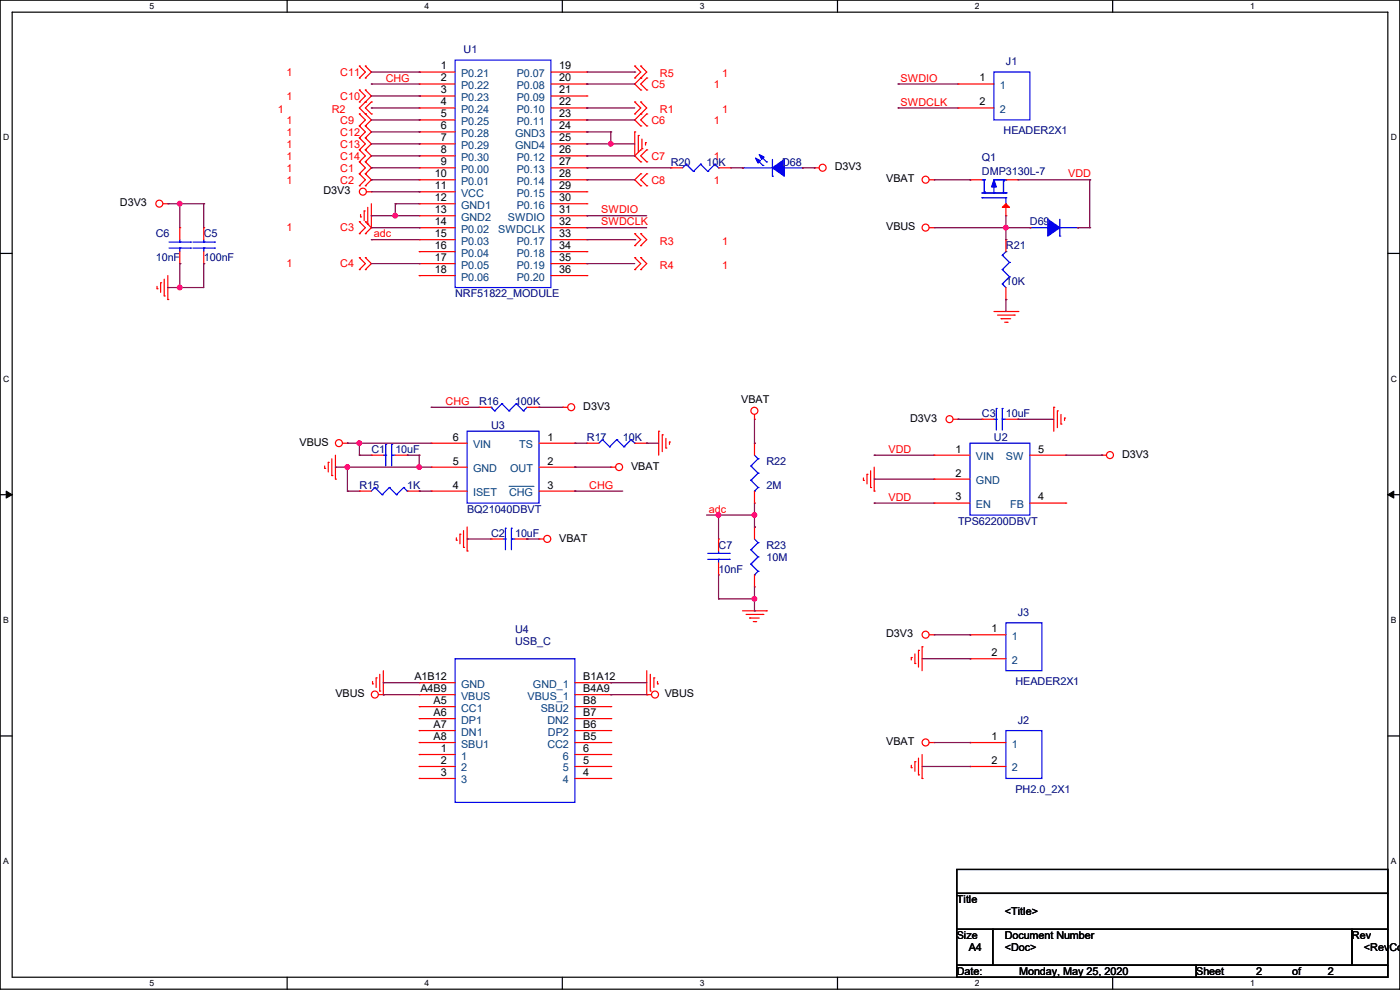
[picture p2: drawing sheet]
<svg xmlns="http://www.w3.org/2000/svg" width="297mm" height="210mm" viewBox="0 0 297 210" stroke-linecap="round" stroke-linejoin="round" font-family="sans-serif">
<path d="M0 0h297v209.8h-297zM2.6 2.6h291.8v204.7h-291.8z" fill="none" stroke="#000" stroke-width=".25"/>
<g fill="#fff">
<path d="M31.7 .3h1v2h-1z"/>
<path d="M31.7 207.6h1v1.9h-1z"/>
</g>
<path d="M60.9 0v2.6M60.9 207.3v2.5" fill="none" stroke="#000" stroke-width=".25"/>
<g fill="#fff">
<path d="M90.1 .3h1v2h-1z"/>
<path d="M90.1 207.6h1v1.9h-1z"/>
</g>
<path d="M119.3 0v2.6M119.3 207.3v2.5" fill="none" stroke="#000" stroke-width=".25"/>
<g fill="#fff">
<path d="M148.5 .3h.9v2h-.9z"/>
<path d="M148.5 207.6h.9v1.9h-.9z"/>
</g>
<path d="M177.7 0v2.6M177.7 207.3v2.5" fill="none" stroke="#000" stroke-width=".25"/>
<g fill="#fff">
<path d="M206.8 .3h1v2h-1z"/>
<path d="M206.8 207.6h1v1.9h-1z"/>
</g>
<path d="M236.1 0v2.6M236.1 207.3v2.5" fill="none" stroke="#000" stroke-width=".25"/>
<g fill="#fff">
<path d="M265.2 .3h1v2h-1z"/>
<path d="M265.2 207.6h1v1.9h-1z"/>
<path d="M.7 28.2h1.2v1.9h-1.2z"/>
<path d="M295.1 28.2h1.2v1.9h-1.2z"/>
<path d="M.7 79.3h1.2v2h-1.2z"/>
<path d="M295.1 79.3h1.2v2h-1.2z"/>
</g>
<path d="M0 53.8h2.6M294.4 53.8h2.6" fill="none" stroke="#000" stroke-width=".25"/>
<g fill="#fff">
<path d="M.7 130.5h1.2v2h-1.2z"/>
<path d="M295.1 130.5h1.1v2h-1.1z"/>
</g>
<path d="M0 104.9h2.6M294.4 104.9h2.6" fill="none" stroke="#000" stroke-width=".25"/>
<path d="M1.3 104.2l1.3 .7-1.3 .8zM294.4 104.9l1.3-.7v1.5z" fill="#000" stroke="#000" stroke-width=".21"/>
<g fill="#fff">
<path d="M.7 181.7h1.2v2h-1.2z"/>
<path d="M295.1 181.7h1.1v2h-1.1z"/>
</g>
<path d="M0 156.1h2.6M294.4 156.1h2.6M203 184.4h91.4v5.1h-91.4zM203 189.5h91.4v7.6h-91.4zM203 197.1h7.6v7.7h-7.6zM210.6 197.1h76.2v7.7h-76.2zM286.8 197.1h7.6v7.7h-7.6zM203 204.8h50.8v2.5h-50.8zM253.8 204.8h40.6v2.5h-40.6z" fill="none" stroke="#000" stroke-width=".25"/>
<g fill="none" stroke="#f00" stroke-width=".25">
<path d="M76.2 19.1h.1M76.2 16.6h.1M76.2 14h.1M76.2 19.1l1.3 1.3-1.3 1.2M76.2 14l1.3 1.3-1.3 1.3M77.5 19.1h.1M77.5 14h.1M77.5 16.6h.1M77.5 19.1l1.3 1.3-2.6 2.5 2.6 2.5-1.3 1.3M77.5 14l1.3 1.3-1.3 1.3M88.9 15.3h.1M88.9 17.8h.1"/>
<path d="M88.9 17.8h7.7M88.9 15.3h7.7M116.9 17.8h7.6M116.9 15.3h7.6M124.5 15.3h.1M124.5 17.8h.1M134.7 14h.1M134.7 16.6h.1M134.7 14l1.2 1.3-1.2 1.3M135.9 14h.1M135.9 16.6h.1M135.9 19.1h.1"/>
<path d="M135.9 14l1.3 1.3-2.5 2.5 1.2 1.3M137.2 19.1h.1M137.2 16.6h.1M137.2 16.6l-1.3 1.2 1.3 1.3M203.2 17.8h.1M203.2 17.8h7.7M76.2 36.9h.1M76.2 34.3h.1M76.2 39.4h.1M76.2 31.8h.1M76.2 29.3h.1M76.2 26.7h.1"/>
<path d="M76.2 24.2h.1M76.2 21.6h.1M76.2 34.3l1.3 1.3-1.3 1.3M76.2 36.9l1.3 1.2-1.3 1.3M76.2 31.8l1.3 1.3-1.3 1.2M76.2 26.7l1.3 1.3-1.3 1.3M76.2 29.3l1.3 1.2-1.3 1.3M76.2 24.2l1.3 1.2-1.3 1.3M77.5 34.3h.1M77.5 36.9h.1M77.5 39.4h.1M77.5 31.8h.1"/>
<path d="M77.5 26.7h.1M77.5 29.3h.1M77.5 24.2h.1M77.5 21.6h.1M77.5 34.3l1.3 1.3-1.3 1.3M77.5 36.9l1.3 1.2-1.3 1.3M77.5 31.8l1.3 1.3-1.3 1.2M77.5 26.7l1.3 1.3-1.3 1.3M77.5 29.3l1.3 1.2-1.3 1.3M78.8 21.6h.1M78.8 24.2h.1M78.8 21.6l-1.3 1.3 1.3 1.3"/>
<path d="M88.9 20.4h.1M88.9 22.9h.1M88.9 25.4h.1M88.9 28h.1M88.9 30.5h.1M88.9 33.1h.1M88.9 35.6h.1M88.9 38.1h.1M88.9 38.1h7.7M88.9 35.6h7.7M88.9 22.9h7.7M88.9 20.4h7.7"/>
<path d="M88.9 25.4h7.7M88.9 28h7.7M88.9 30.5h7.7M88.9 33.1h7.7M116.9 38.1h7.6M116.9 35.6h7.6M116.9 22.9h7.6M116.9 20.4h7.6M116.9 25.4h7.6M116.9 28h7.6M116.9 30.5h7.6M116.9 33.1h7.6"/>
<path d="M124.5 20.4h.1M124.5 22.9h.1M124.5 25.4h.1M124.5 28h.1M124.5 30.5h.1M124.5 33.1h.1M124.5 35.6h.1M124.5 38.1h.1M134.7 28h.1M134.7 21.6h.1M134.7 24.2h.1M134.7 28v5.1"/>
<path d="M134.7 21.6l1.2 1.3-1.2 1.3M134.7 33.1l1.2 1.2M135.4 28.7h.1M135.4 28.7v3.6M135.9 21.6h.1M135.9 24.2h.1M135.9 26.7h.1M135.9 31.8h.1M135.9 34.3h.1M135.9 36.9h.1M135.9 39.4h.1M135.9 21.6l1.3 1.3-2.5 2.5 1.2 1.3"/>
<path d="M135.9 31.8l-1.2 1.3M135.9 36.9l-1.2 1.2 1.2 1.3M136.2 31.5h.1M136.2 29.5v2M136.9 30.3h.1M136.9 30.3v.5M137.2 26.7h.1M137.2 24.2h.1M137.2 34.3h.1M137.2 31.8h.1M137.2 39.4h.1M137.2 36.9h.1"/>
<path d="M137.2 24.2l-1.3 1.2 1.3 1.3M137.2 31.8l-1.3 1.3 1.3 1.2M137.2 36.9l-1.3 1.2 1.3 1.3M142.3 35.6h.1M142.3 35.6h2.5M152.4 35.6h2.6M155 35.6h.1M157.5 35.6h.1M170.2 35.6h.1M172.8 35.6h.1M172.8 35.6h1M197.1 38.1h1.1"/>
<path d="M198.2 38.1h.1M203.2 22.9h.1M203.2 22.9h7.7M205.8 38.1h.1M205.8 38.1h2.5M213.4 38.1h2.5M215.9 38.1h.1M34.1 60h.1M34.1 60v2M34.6 43.2h1M34.8 59.2v3.6M35.6 43.2h.1"/>
<path d="M35.6 58.5v5M38.1 48.3h.1M38.1 55.9h.1M38.1 48.3v2.5M38.1 53.4v2.5M43.2 48.3h.1M43.2 55.9h.1M43.2 48.3v2.5M43.2 53.4v2.5M76.2 49.6h.1M76.2 47h.1M76.2 57.2h.1"/>
<path d="M76.2 54.7h.1M76.2 47l1.3 1.3-1.3 1.3M76.2 54.7l1.3 1.2-1.3 1.3M76.5 46h.1M76.5 45.5v.5M77.3 44.7h.1M77.3 44.7v2.1M77.5 47h.1M77.5 49.6h.1M77.5 54.7h.1M77.5 57.2h.1M77.5 47l1.3 1.3"/>
<path d="M77.5 54.7l1.3 1.2-1.3 1.3M77.8 40.7h1M78 47.5h.1M78 44v3.5M78.8 40.7h.1M78.8 48.3h.1M78.8 43.2v5.1M78.8 48.3l-1.3 1.3M88.9 40.7h.1M88.9 43.2h.1M88.9 45.8h.1M88.9 48.3h.1"/>
<path d="M88.9 50.8h.1M88.9 53.4h.1M88.9 55.9h.1M88.9 58.5h.1M88.9 40.7h7.7M88.9 48.3h7.7M88.9 43.2h7.7M88.9 45.8h7.7M88.9 50.8h7.7M88.9 53.4h7.7M88.9 55.9h7.7M88.9 58.5h7.7"/>
<path d="M116.9 40.7h7.6M116.9 48.3h7.6M116.9 43.2h7.6M116.9 45.8h7.6M116.9 50.8h7.6M116.9 53.4h7.6M116.9 55.9h7.6M116.9 58.5h7.6M124.5 40.7h.1M124.5 43.2h.1M124.5 45.8h.1M124.5 48.3h.1"/>
<path d="M124.5 50.8h.1M124.5 53.4h.1M124.5 55.9h.1M124.5 58.5h.1M134.7 54.7h.1M134.7 57.2h.1M134.7 49.6h.1M134.7 52.1h.1M134.7 54.7l1.2 1.2-1.2 1.3M134.7 49.6l1.2 1.2-1.2 1.3M135.9 54.7h.1M135.9 57.2h.1"/>
<path d="M135.9 49.6h.1M135.9 52.1h.1M135.9 54.7l1.3 1.2-1.3 1.3M135.9 49.6l1.3 1.2-1.3 1.3M197.1 48.3h1.1M198.2 48.3h.1M213.4 45.8h.1M213.4 50.8h.1M213.4 43.2v2.6M213.4 50.8v2.6M218.5 48.3h.1M228.6 48.3h.1"/>
<path d="M33.3 61.3h.1M33.3 60.7v.6M34.8 62.8h.1M35.6 63.5h.1M210.9 66.1h5M211.6 66.8h3.6M212.4 67.6h.1M212.4 67.6h2M213.1 68.4h.6M213.4 63.5h.1M213.4 61v2.5M213.7 68.4h.1"/>
<path d="M215.2 66.8h.1M215.9 66.1h.1M68.9 99.4h.1M68.9 98.8v.6M69.6 98.1h.1M69.6 98.1v2M70.4 97.3v3.6M71.2 96.6v5M72.7 94h1M73.7 94h.1M78.8 96.6h.1M78.8 96.6h2.5"/>
<path d="M83.9 96.6h2.5M86.4 96.6h.1M91.5 94h.1M91.5 99.1h.1M91.5 94h7.6M91.5 99.1h7.6M101.6 86.4h.1M101.6 86.4h2.6M111.8 86.4h2.5M114.3 86.4h.1M114.3 94h7.7M114.3 99.1h7.7"/>
<path d="M119.4 86.4h.1M119.4 86.4h1M122 94h.1M122 99.1h.1M124.5 94h.1M124.5 94h2.5M129.6 99.1h.1M129.6 99.1h1M134.7 94h2.5M137.2 94h.1M139.7 91.5h.1M139.7 91.5v5.1"/>
<path d="M140.5 92.2h.1M140.5 92.2v3.6M141.3 95h.1M141.3 93v2M142 93.8h.1M142 93.8v.5M160.1 88.9h.1M160.1 94h.1M160.1 87.9v1M160.1 94v2.6M184.7 99.9v3.5M185.5 99.1v5.1"/>
<path d="M198.2 96.6h.1M198.2 96.6h7.6M202.2 88.9h1M203.2 88.9h.1M208.3 88.9h.1M208.3 88.9h2.6M213.4 88.9h2.5M215.9 88.9h.1M218.5 96.6h7.6M223.6 86.4h.1M223.6 86.4v5.1M224.3 87.2h.1"/>
<path d="M224.3 87.2v3.5M225.1 90h.1M225.1 87.9v2.1M225.8 88.7h.1M225.8 88.7v.5M226.1 96.6h.1M233.7 96.6h.1M233.7 96.6h1M70.4 100.9h.1M71.2 101.6h.1M76.2 104.2h.1M76.2 104.2h2.6"/>
<path d="M86.4 104.2h2.5M88.9 104.2h.1M91.5 104.2h.1M91.5 104.2h7.6M96.8 114.6h.1M96.8 114.1v.5M97.6 113.3h.1M97.6 113.3v2.1M98.3 116.1h.1M98.3 112.6v3.5M99.1 116.9h.1M99.1 111.8v5.1"/>
<path d="M104.2 114.3h.1M104.2 114.3h2.5M109.3 114.3h2.5M111.8 114.3h.1M114.3 114.3h.1M114.3 114.3h1.1M114.3 104.2h7.7M122 104.2h.1M152.4 114.3h.1M152.4 114.3v2.6M152.4 119.4v2.6M160.1 111.8h.1"/>
<path d="M160.1 106.7h.1M160.1 104.2v2.5M160.1 111.8v2.5M183.2 101.9h.1M183.2 101.4v.5M183.9 100.6h.1M183.9 100.6v2.1M184.7 103.4h.1M185.5 104.2h.1M198.2 101.6h.1M198.2 106.7h.1M198.2 101.6h7.6"/>
<path d="M198.2 106.7h7.6M218.5 106.7h7.6M226.1 106.7h.1M152.4 122h.1M157.5 129.6h5.1M158.3 130.3h3.5M159 131.1h.1M159 131.1h2.1M159.8 131.9h.5M160.1 124.5h.1M160.1 122v2.5M160.3 131.9h.1"/>
<path d="M161.8 130.3h.1M162.6 129.6h.1M193.3 139.5h.1M193.3 139.5v.5M194.1 138.7v2.1M194.9 138h.1M194.9 138v3.5M195.6 137.2h.1M195.6 137.2v5.1M197.1 134.7h1.1M198.2 134.7h.1M205.8 134.7h.1"/>
<path d="M205.8 139.7h.1M205.8 134.7h7.6M205.8 139.7h7.6M79 145.1h.1M79 144.6v.5M79.8 143.8h.1M79.8 143.8v2M80.3 147.4h1M80.6 146.6h.1M80.6 143v3.6M81.3 147.4h.1M81.3 142.3v5.1"/>
<path d="M88.9 144.8h.1M88.9 147.4h.1M88.9 149.9h.1M88.9 152.4h.1M88.9 155h.1M88.9 157.5h.1M88.9 147.4h7.7M88.9 157.5h7.7M88.9 144.8h7.7M88.9 149.9h7.7M88.9 152.4h7.7M88.9 155h7.7"/>
<path d="M122 147.4h7.6M122 157.5h7.6M122 144.8h7.6M122 149.9h7.6M122 152.4h7.6M122 155h7.6M129.6 157.5h.1M129.6 155h.1M129.6 152.4h.1M129.6 149.9h.1M129.6 147.4h.1M129.6 144.8h.1"/>
<path d="M137.2 147.4h.1M137.2 142.3v5.1M137.2 147.4h1M138 146.6h.1M138 143v3.6M138.7 143.8h.1M138.7 143.8v2M139.5 145.1h.1M139.5 144.6v.5M194.1 140.8h.1M197.1 157.5h1.1M198.2 157.5h.1"/>
<path d="M205.8 157.5h.1M205.8 157.5h7.6M88.9 160.1h.1M88.9 162.6h.1M88.9 165.1h.1M88.9 162.6h7.7M88.9 160.1h7.7M88.9 165.1h7.7M122 162.6h7.6M122 160.1h7.6M122 165.1h7.6M129.6 160.1h.1"/>
<path d="M129.6 162.6h.1M129.6 165.1h.1M193.3 162.9h.1M193.3 162.3v.6M194.1 161.6h.1M194.1 161.6v2M194.9 164.4h.1M194.9 160.8v3.6M195.6 165.1h.1M195.6 160.1v5M205.8 162.6h.1M205.8 162.6h7.6"/>
<circle cx="174.5" cy="35.6" r=".74"/>
<circle cx="196.4" cy="38.1" r=".74"/>
<circle cx="33.8" cy="43.2" r=".74"/>
<circle cx="77" cy="40.7" r=".74"/>
<circle cx="196.4" cy="48.3" r=".74"/>
<circle cx="71.9" cy="94" r=".74"/>
<circle cx="121.2" cy="86.4" r=".74"/>
<circle cx="131.3" cy="99.1" r=".74"/>
<circle cx="160" cy="87.1" r=".74"/>
<circle cx="201.4" cy="88.9" r=".74"/>
<circle cx="235.5" cy="96.5" r=".74"/>
<circle cx="116.1" cy="114.3" r=".74"/>
<circle cx="196.4" cy="134.6" r=".74"/>
<circle cx="79.5" cy="147.3" r=".74"/>
<circle cx="139" cy="147.3" r=".74"/>
<circle cx="196.4" cy="157.5" r=".74"/>
</g>
<g fill="none" stroke="#00f" stroke-width=".25">
<path d="M96.6 12.7h20.3v48.3h-20.3zM210.9 15.3h7.6v10.1h-7.6zM145.6 34.8h.1M145.6 34.8l-.8 .8M145.6 34.8l1.5 1.6M147.1 36.4h.1M148.6 34.8h.1M148.6 34.8l-1.5 1.6M148.6 34.8l1.6 1.6M150.2 36.4h.1M151.7 34.8h.1M151.7 34.8l-1.5 1.6"/>
<path d="M151.7 34.8l.7 .8M152.4 35.6h.1M157.5 35.6h.1M157.5 35.6h12.7M160.3 33.6l1.5 1.5M161.1 32.8l1.5 1.5M161.8 35.1h.1M162.6 34.3h.1M163.9 35.6h.1M163.9 37.4h.1M163.9 33.8v3.6M208.3 38.1h.5"/>
<path d="M208.8 38.1h.1M208.8 38.1v2.8M210.9 38.1h2.5M210.9 39.4v1.5M212.9 38.4h.1M212.9 38.1h.1M212.9 38.1v2.8M213.4 38.1h.1M35.9 52.6h4.5M35.9 51.4h4.5M38.1 51.4h.1M38.1 52.6h.1"/>
<path d="M38.1 50.8v.6M38.1 52.6v.8M40.4 52.6h.1M40.4 51.4h.1M40.9 52.6h4.6M40.9 51.4h4.6M43.2 51.4h.1M43.2 52.6h.1M43.2 50.8v.6M43.2 52.6v.8M45.5 52.6h.1M45.5 51.4h.1"/>
<path d="M208.3 42h.1M208.3 40.9h5.1M208.3 42h5.1M208.8 40.7h.1M208.8 40.9h.1M210.9 40.9h.1M212.6 57.2h.1M212.6 54.1h.1M212.6 57.2l1.6 1.5M212.6 54.1l1.6 1.6M213.4 40.9h.1M213.4 42h.1"/>
<path d="M213.4 53.4h.1M213.4 42v1.2M213.4 53.4l-.8 .7M214.2 58.7h.1M214.2 55.7h.1M214.2 58.7l-1.6 1.5M214.2 55.7l-1.6 1.5M218.5 48.3h10.1M224.8 48.3h.1M224.8 50.1h.1M224.8 46.5v3.6M228.6 48.3h.1"/>
<path d="M212.6 60.2h.1M212.6 60.2l.8 .8M81.3 96.6h.5M81.8 96.6h.1M81.8 94.3h.1M81.8 94.3v4.5M83.1 94.3h.1M83.1 96.6h.1M83.1 96.6h.8M83.1 94.3v4.5M99.1 91.5h15.2v15.2h-15.2zM104.2 86.4h.1"/>
<path d="M104.2 86.4l.7 .8M104.9 87.2h.1M106.5 85.6h.1M106.5 85.6l1.5 1.6M106.5 85.6l-1.6 1.6M108 87.2h.1M109.5 85.6h.1M109.5 85.6l1.5 1.6M109.5 85.6l-1.5 1.6M111 87.2h.1M111.8 86.4l-.8 .8M127.8 93.3h.1"/>
<path d="M127.8 93.3l-.8 .7M127.8 93.3l1.5 1.5M129.3 94.8h.1M130.9 93.3h.1M130.9 93.3l-1.6 1.5M130.9 93.3l1.5 1.5M132.4 94.8h.1M133.9 93.3h.1M133.9 93.3l-1.5 1.5M133.9 93.3l.8 .7M134.7 94h.1M159.3 98.8h.1"/>
<path d="M159.3 98.8l1.5 1.6M160.1 96.6l.7 .7M160.8 97.3h.1M160.8 97.3l-1.5 1.5M205.8 94h12.7v15.3h-12.7zM210.9 88.9h.5M211.4 88.9h.1M211.4 86.7h.1M211.4 86.7v4.5M212.6 86.7h.1M212.6 88.9h.1M212.6 88.9h.8"/>
<path d="M212.6 86.7v4.5M79.5 103.4h.1M79.5 103.4l-.7 .8M79.5 103.4l1.6 1.5M81.1 104.9h.1M82.6 103.4h.1M82.6 103.4l-1.5 1.5M82.6 103.4l1.5 1.5M84.1 104.9h.1M85.6 103.4h.1M85.6 103.4l-1.5 1.5M85.6 103.4l.8 .8"/>
<path d="M86.4 104.2h.1M106.7 114.3h.5M107.2 114.3h.1M107.2 112.1h.1M107.2 112.1v4.5M108.5 112.1h.1M108.5 114.3h.1M108.5 114.3h.8M108.5 112.1v4.5M150.2 118.7h4.5M150.2 117.4h4.5M152.4 117.4h.1"/>
<path d="M152.4 118.7h.1M152.4 116.9v.5M152.4 118.7v.7M154.7 118.7h.1M154.7 117.4h.1M159.3 116.6h.1M159.3 119.7h.1M159.3 101.9h.1M159.3 116.6l1.5 1.6M159.3 119.7l1.5 1.5M159.3 101.9l1.5 1.5M160.1 104.2h.1"/>
<path d="M160.1 114.3l.7 .8M160.8 115.1h.1M160.8 118.2h.1M160.8 100.4h.1M160.8 103.4h.1M160.8 115.1l-1.5 1.5M160.8 118.2l-1.5 1.5M160.8 100.4l-1.5 1.5M160.8 103.4l-.7 .8M96.6 139.7h25.4v30.5h-25.4zM160.1 122h.1M160.8 121.2h.1"/>
<path d="M160.8 121.2l-.7 .8M213.4 132.1h7.6v10.2h-7.6zM213.4 155h7.6v10.1h-7.6z"/>
</g>
<path d="M108 103.2h5.1M113.1 103.2h.1" fill="none" stroke="#004080" stroke-width=".21"/>
<g fill="#00f" stroke="#00f" stroke-width=".25">
<path d="M210.9 38.1l.5 1.6h-1z"/>
<path d="M160.3 33.6l1 .5-.5 .5z" fill-rule="evenodd"/>
<path d="M161.1 32.8l1 .5-.5 .5z" fill-rule="evenodd"/>
<path d="M163.9 35.6l2.5-1.8v3.6z" fill-rule="evenodd"/>
<path d="M222.3 46.5l2.5 1.8-2.5 1.8z" fill-rule="evenodd"/>
</g>
<path d="M213.4 43.2l.8 .8h-1.6z" fill="#f00" stroke="#f00" stroke-width=".25"/>
<g fill="none" stroke="#800040" stroke-width=".25">
<path d="M78.8 17.8h.1M78.8 17.8h10.1M78.8 15.3h10.1M88.9 15.3h.1M124.5 17.8h.1M124.5 17.8h10.2M124.5 15.3h10.2M134.7 15.3h.1M190.5 17.8h.1M190.5 17.8h12.7M78.8 35.6h.1M78.8 38.1h.1"/>
<path d="M78.8 22.9h.1M78.8 30.5h10.1M78.8 28h10.1M78.8 38.1h10.1M78.8 22.9h10.1M78.8 35.6h10.1M78.8 33.1h10.1M78.8 25.4h10.1M78.8 20.4h10.1M88.9 33.1h.1M88.9 28h.1M88.9 30.5h.1"/>
<path d="M88.9 25.4h.1M88.9 20.4h.1M124.5 30.5h.1M124.5 28h.1M124.5 22.9h.1M124.5 25.4h.1M124.5 33.1h.1M124.5 38.1h.1M124.5 35.6h.1M124.5 30.5h10.2M124.5 28h5.1M124.5 38.1h10.2"/>
<path d="M124.5 22.9h10.2M124.5 35.6h17.8M124.5 33.1h10.2M124.5 25.4h10.2M129.6 28h.1M129.6 30.5h.1M129.6 28v2.5M155 35.6h2.5M157.5 35.6h.1M170.2 35.6h2.6M172.8 35.6h.1M190.5 22.9h.1"/>
<path d="M190.5 22.9h12.7M198.2 38.1h7.6M205.8 38.1h.1M215.9 38.1h15.3M231.2 38.1h.1M231.2 38.1v10.2M35.6 43.2h7.6M38.1 43.2h.1M38.1 55.9h.1M38.1 43.2v5.1M38.1 55.9v5.1M43.2 43.2h.1"/>
<path d="M43.2 55.9h.1M43.2 55.9v5.1h-7.6M43.2 43.2v5.1M78.8 45.8h.1M78.8 50.8h.1M78.8 40.7h10.1M78.8 45.8h10.1M78.8 48.3h10.1M78.8 50.8h10.1M78.8 55.9h10.1M83.9 43.2h.1M83.9 45.8h.1"/>
<path d="M83.9 43.2h5M83.9 43.2v2.6M88.9 40.7h.1M88.9 48.3h.1M88.9 55.9h.1M124.5 45.8h.1M124.5 48.3h.1M124.5 55.9h.1M124.5 45.8h12.7M124.5 48.3h12.7M124.5 50.8h10.2M124.5 55.9h10.2"/>
<path d="M134.7 50.8h.1M198.2 48.3h20.3M213.4 48.3h.1M213.4 50.8h.1M213.4 45.8v5M228.6 48.3h2.6M231.2 48.3h.1M35.6 61h.1M38.1 61h.1M213.4 63.5h.1M213.4 63.5v2.6M71.2 99.1h.1"/>
<path d="M71.2 99.1h20.3M73.7 94h.1M73.7 99.1h.1M73.7 94h17.8M73.7 99.1v5.1M76.2 96.6h.1M76.2 94h.1M76.2 96.6h2.6M76.2 94v2.6M86.4 96.6h.1M86.4 96.6h2.5M88.9 96.6h.1"/>
<path d="M88.9 99.1h.1M88.9 96.6v2.5M91.5 86.4h.1M91.5 86.4h10.1M114.3 86.4h.1M114.3 86.4h5.1M122 99.1h.1M122 94h.1M122 94h2.5M122 99.1h7.6M137.2 94h.1M137.2 94h2.5"/>
<path d="M160.1 94h.1M160.1 88.9v5.1M185.5 96.6h.1M185.5 96.6h12.7M203.2 88.9h.1M203.2 88.9h5.1M215.9 88.9h.1M215.9 88.9h7.7M226.1 96.6h7.6M233.7 96.6h.1M73.7 104.2h.1M73.7 104.2h2.5"/>
<path d="M88.9 104.2h.1M88.9 104.2h2.6M99.1 114.3h.1M99.1 114.3h5.1M111.8 114.3h.1M111.8 114.3h2.5M122 104.2h.1M122 104.2h10.1M149.9 109.3h10.2M152.4 109.3h.1M152.4 109.3v5M160.1 109.3h.1"/>
<path d="M160.1 111.8h.1M160.1 106.7v5.1M185.5 101.6h.1M185.5 106.7h.1M185.5 101.6h12.7M185.5 106.7h12.7M152.4 127h.1M152.4 122v5M152.4 127h7.7M160.1 127h.1M160.1 129.6h.1M160.1 124.5v5.1"/>
<path d="M195.6 139.7h10.2M198.2 134.7h7.6M205.8 134.7h.1M205.8 139.7h.1M81.3 144.8h.1M81.3 147.4h.1M81.3 144.8h7.6M81.3 147.4h7.6M129.6 144.8h.1M129.6 147.4h.1M129.6 144.8h7.6M129.6 147.4h7.6"/>
<path d="M198.2 157.5h7.6M205.8 157.5h.1M195.6 162.6h10.2M205.8 162.6h.1"/>
</g>
<g fill="#f0f" stroke="#f0f" stroke-width=".25">
<circle cx="129.6" cy="30.5" r=".49"/>
<circle cx="88.9" cy="99.1" r=".49"/>
<circle cx="73.7" cy="99.1" r=".49"/>
<circle cx="76.2" cy="94" r=".49"/>
<circle cx="213.4" cy="48.3" r=".49"/>
<circle cx="38.1" cy="43.2" r=".49"/>
<circle cx="38.1" cy="61" r=".49"/>
<circle cx="160" cy="109.2" r=".49"/>
<circle cx="160" cy="127" r=".49"/>
<circle cx="152.4" cy="109.2" r=".49"/>
<circle cx="83.8" cy="45.7" r=".49"/>
</g>
<g font-size="2.3" fill="#000080">
<text x="98.3" y="11.3">U1</text>
<text x="213.4" y="13.8">J1</text>
<text x="212.9" y="28.5">HEADER2X1</text>
<text x="142.3" y="35.1">R20</text>
<text x="149.9" y="35.1">10K</text>
<text x="165.9" y="35.1">D68</text>
<text x="208.3" y="34.1">Q1</text>
<text x="208.3" y="37.2">DMP3130L-7</text>
<text x="218.5" y="47.8">D69</text>
<text x="33.1" y="50.4">C6</text>
<text x="43.2" y="50.4">C5</text>
<text x="213.4" y="52.9">R21</text>
<text x="33.1" y="55.5">10nF</text>
<text x="43.2" y="55.5">100nF</text>
<text x="96.6" y="63.1">NRF51822_MODULE</text>
<text x="213.4" y="60.5">10K</text>
<text x="101.6" y="85.9">R16</text>
<text x="109.3" y="85.9">100K</text>
<text x="208.3" y="88.5">C3</text>
<text x="213.4" y="88.5">10uF</text>
<text x="104.2" y="91">U3</text>
<text x="124.5" y="93.6">R17</text>
<text x="132.1" y="93.6">10K</text>
<text x="210.9" y="93.6">U2</text>
<text x="78.8" y="96.1">C1</text>
<text x="83.9" y="96.1">10uF</text>
<text x="162.6" y="98.6">R22</text>
<text x="76.2" y="103.7">R15</text>
<text x="86.4" y="103.7">1K</text>
<text x="162.6" y="103.7">2M</text>
<text x="99.1" y="108.8">BQ21040DBVT</text>
<text x="104.2" y="113.9">C2</text>
<text x="109.3" y="113.9">10uF</text>
<text x="203.2" y="111.3">TPS62200DBVT</text>
<text x="152.4" y="116.4">C7</text>
<text x="162.6" y="116.4">R23</text>
<text x="162.6" y="119">10M</text>
<text x="152.4" y="121.5">10nF</text>
<text x="215.9" y="130.6">J3</text>
<text x="109.3" y="134.2">U4</text>
<text x="109.3" y="136.7">USB_C</text>
<text x="215.4" y="145.4">HEADER2X1</text>
<text x="215.9" y="153.5">J2</text>
<text x="215.4" y="168.2">PH2.0_2X1</text>
</g>
<g font-size="2.3" fill="#f00">
<text x="60.7" y="16.1">1</text>
<text x="72.2" y="16.1">C11</text>
<text x="81.8" y="17.3">CHG</text>
<text x="140" y="16.3">R5</text>
<text x="153.2" y="16.3">1</text>
<text x="191.1" y="17.3">SWDIO</text>
<text x="59" y="24">1</text>
<text x="60.7" y="21.2">1</text>
<text x="70.4" y="24">R2</text>
<text x="72.2" y="21.2">C10</text>
<text x="138.2" y="18.6">C5</text>
<text x="140" y="24">R1</text>
<text x="151.4" y="18.6">1</text>
<text x="153.2" y="24">1</text>
<text x="191.1" y="22.4">SWDCLK</text>
<text x="60.7" y="28.8">1</text>
<text x="60.7" y="26.2">1</text>
<text x="72.2" y="28.8">C12</text>
<text x="72.2" y="26.2">C9</text>
<text x="138.2" y="26.2">C6</text>
<text x="151.4" y="26.2">1</text>
<text x="60.7" y="33.9">1</text>
<text x="60.7" y="31.3">1</text>
<text x="72.2" y="33.9">C14</text>
<text x="72.2" y="31.3">C13</text>
<text x="138.2" y="33.9">C7</text>
<text x="151.4" y="33.9">1</text>
<text x="60.7" y="36.4">1</text>
<text x="60.7" y="38.9">1</text>
<text x="72.2" y="36.4">C1</text>
<text x="72.2" y="38.9">C2</text>
<text x="138.2" y="38.9">C8</text>
<text x="151.4" y="38.9">1</text>
<text x="226.6" y="37.6">VDD</text>
<text x="127.6" y="45.3">SWDIO</text>
<text x="127.6" y="47.8">SWDCLK</text>
<text x="60.7" y="49.1">1</text>
<text x="72.2" y="49.1">C3</text>
<text x="79.3" y="50.3">adc</text>
<text x="140" y="51.9">R3</text>
<text x="153.2" y="51.9">1</text>
<text x="60.7" y="56.7">1</text>
<text x="72.2" y="56.7">C4</text>
<text x="140" y="57">R4</text>
<text x="153.2" y="57">1</text>
<text x="94.5" y="85.9">CHG</text>
<text x="188.5" y="96.1">VDD</text>
<text x="125" y="103.7">CHG</text>
<text x="188.5" y="106.2">VDD</text>
<text x="150.4" y="108.8">adc</text>
</g>
<g font-size="2.3">
<text x="93.5" y="14.7">1</text>
<text x="93.5" y="17.3">2</text>
<text x="118.7" y="14.7">19</text>
<text x="118.7" y="17.3">20</text>
<text x="207.8" y="17.3">1</text>
<text x="93.5" y="19.8">3</text>
<text x="93.5" y="22.4">4</text>
<text x="118.7" y="19.8">21</text>
<text x="118.7" y="22.4">22</text>
<text x="207.8" y="22.4">2</text>
<text x="93.5" y="24.9">5</text>
<text x="93.5" y="27.4">6</text>
<text x="93.5" y="30">7</text>
<text x="118.7" y="24.9">23</text>
<text x="118.7" y="27.4">24</text>
<text x="118.7" y="30">25</text>
<text x="93.5" y="32.5">8</text>
<text x="93.5" y="35.1">9</text>
<text x="118.7" y="32.5">26</text>
<text x="118.7" y="35.1">27</text>
<text x="68.6" y="41.2">D3V3</text>
<text x="92.2" y="37.6">10</text>
<text x="92.2" y="40.1">11</text>
<text x="118.7" y="37.6">28</text>
<text x="118.7" y="40.1">29</text>
<text x="177.1" y="36.2">D3V3</text>
<text x="188" y="38.7">VBAT</text>
<text x="25.4" y="43.8">D3V3</text>
<text x="92.2" y="42.7">12</text>
<text x="92.2" y="45.2">13</text>
<text x="92.2" y="47.8">14</text>
<text x="118.7" y="42.7">30</text>
<text x="118.7" y="45.2">31</text>
<text x="118.7" y="47.8">32</text>
<text x="92.2" y="50.3">15</text>
<text x="92.2" y="52.8">16</text>
<text x="118.7" y="50.3">33</text>
<text x="118.7" y="52.8">34</text>
<text x="188" y="48.9">VBUS</text>
<text x="92.2" y="55.4">17</text>
<text x="92.2" y="57.9">18</text>
<text x="118.7" y="55.4">35</text>
<text x="118.7" y="57.9">36</text>
<text x="123.7" y="87">D3V3</text>
<text x="157.3" y="85.4">VBAT</text>
<text x="193.1" y="89.5">D3V3</text>
<text x="63.5" y="94.6">VBUS</text>
<text x="96.1" y="93.5">6</text>
<text x="116.1" y="93.5">1</text>
<text x="96.1" y="98.6">5</text>
<text x="116.1" y="98.6">2</text>
<text x="133.9" y="99.7">VBAT</text>
<text x="202.7" y="96">1</text>
<text x="202.7" y="101.1">2</text>
<text x="220.3" y="96">5</text>
<text x="238" y="97.1">D3V3</text>
<text x="96.1" y="103.6">4</text>
<text x="116.1" y="103.6">3</text>
<text x="202.7" y="106.2">3</text>
<text x="220.3" y="106.2">4</text>
<text x="118.7" y="114.9">VBAT</text>
<text x="188" y="135.2">D3V3</text>
<text x="210.4" y="134.1">1</text>
<text x="210.4" y="139.2">2</text>
<text x="71.2" y="147.9">VBUS</text>
<text x="87.9" y="144.3">A1B12</text>
<text x="89.2" y="146.8">A4B9</text>
<text x="92" y="149.4">A5</text>
<text x="123.7" y="149.4">B8</text>
<text x="123.7" y="146.8">B4A9</text>
<text x="123.7" y="144.3">B1A12</text>
<text x="141" y="147.9">VBUS</text>
<text x="92" y="151.9">A6</text>
<text x="92" y="154.4">A7</text>
<text x="123.7" y="154.4">B6</text>
<text x="123.7" y="151.9">B7</text>
<text x="92" y="157">A8</text>
<text x="93.5" y="159.5">1</text>
<text x="123.7" y="157">B5</text>
<text x="123.7" y="159.5">6</text>
<text x="188" y="158.1">VBAT</text>
<text x="210.4" y="157">1</text>
<text x="93.5" y="162.1">2</text>
<text x="93.5" y="164.6">3</text>
<text x="123.7" y="162.1">5</text>
<text x="123.7" y="164.6">4</text>
<text x="210.4" y="162.1">2</text>
<text x="203" y="191.6">Title</text>
<text x="213.2" y="194.1">&lt;Title&gt;</text>
<text x="203" y="199.2">Size</text>
<text x="205.5" y="201.8">A4</text>
<text x="213.1" y="199.2">Document Number</text>
<text x="213.2" y="201.8">&lt;Doc&gt;</text>
<text x="286.8" y="199.2">Rev</text>
<text x="289.4" y="201.8">&lt;RevCod</text>
<text x="203" y="206.8">Date:</text>
<text x="216.2" y="206.8">Monday, May 25, 2020</text>
<text x="253.8" y="206.8">Sheet</text>
<text x="266.5" y="206.8">2</text>
<text x="274.1" y="206.8">of</text>
<text x="281.7" y="206.8">2</text>
</g>
<g font-size="2.3" fill="#004080">
<text x="97.8" y="16.3">P0.21</text>
<text x="109.6" y="16.3">P0.07</text>
<text x="97.8" y="18.9">P0.22</text>
<text x="97.8" y="21.4">P0.23</text>
<text x="97.8" y="24">P0.24</text>
<text x="109.6" y="18.9">P0.08</text>
<text x="109.6" y="21.4">P0.09</text>
<text x="109.6" y="24">P0.10</text>
<text x="212.1" y="18.9">1</text>
<text x="212.1" y="24">2</text>
<text x="97.8" y="26.5">P0.25</text>
<text x="97.8" y="29">P0.28</text>
<text x="109.3" y="29">GND3</text>
<text x="109.6" y="26.5">P0.11</text>
<text x="97.8" y="31.6">P0.29</text>
<text x="97.8" y="34.1">P0.30</text>
<text x="109.3" y="31.6">GND4</text>
<text x="109.6" y="34.1">P0.12</text>
<text x="97.8" y="36.7">P0.00</text>
<text x="97.8" y="39.2">P0.01</text>
<text x="97.8" y="41.7">VCC</text>
<text x="109.6" y="36.7">P0.13</text>
<text x="109.6" y="39.2">P0.14</text>
<text x="109.6" y="41.7">P0.15</text>
<text x="97.8" y="44.3">GND1</text>
<text x="97.8" y="46.8">GND2</text>
<text x="107.7" y="46.8">SWDIO</text>
<text x="109.6" y="44.3">P0.16</text>
<text x="97.8" y="49.4">P0.02</text>
<text x="97.8" y="51.9">P0.03</text>
<text x="105.7" y="49.4">SWDCLK</text>
<text x="109.6" y="51.9">P0.17</text>
<text x="97.8" y="54.4">P0.04</text>
<text x="97.8" y="57">P0.05</text>
<text x="97.8" y="59.5">P0.06</text>
<text x="109.6" y="54.4">P0.18</text>
<text x="109.6" y="57">P0.19</text>
<text x="109.6" y="59.5">P0.20</text>
<text x="100.4" y="95.1">VIN</text>
<text x="110.2" y="95.1">TS</text>
<text x="100.4" y="100.2">GND</text>
<text x="108.2" y="100.2">OUT</text>
<text x="207.1" y="97.6">VIN</text>
<text x="213.4" y="97.6">SW</text>
<text x="100.4" y="105.2">ISET</text>
<text x="108" y="105.2">CHG</text>
<text x="207.1" y="102.7">GND</text>
<text x="207.1" y="107.8">EN</text>
<text x="214.3" y="107.8">FB</text>
<text x="214.7" y="135.7">1</text>
<text x="214.7" y="140.8">2</text>
<text x="97.8" y="145.9">GND</text>
<text x="97.8" y="148.4">VBUS</text>
<text x="111.9" y="148.4">VBUS_1</text>
<text x="113.1" y="145.9">GND_1</text>
<text x="97.8" y="151">CC1</text>
<text x="97.8" y="153.5">DP1</text>
<text x="114.7" y="151">SBU2</text>
<text x="116.1" y="153.5">DN2</text>
<text x="97.8" y="156">DN1</text>
<text x="97.8" y="158.6">SBU1</text>
<text x="97.8" y="161.1">1</text>
<text x="116.1" y="158.6">CC2</text>
<text x="116.2" y="156">DP2</text>
<text x="119.4" y="161.1">6</text>
<text x="214.7" y="158.6">1</text>
<text x="97.8" y="163.7">2</text>
<text x="97.8" y="166.2">3</text>
<text x="119.4" y="163.7">5</text>
<text x="119.4" y="166.2">4</text>
<text x="214.7" y="163.7">2</text>
</g>
<g font-size="1.8">
<text x="31.7" y="1.9">5</text>
<text x="90.1" y="1.9">4</text>
<text x="148.5" y="1.9">3</text>
<text x="206.8" y="1.9">2</text>
<text x="265.2" y="1.9">1</text>
<text x=".7" y="29.8">D</text>
<text x="295.1" y="29.8">D</text>
<text x=".7" y="80.9">C</text>
<text x="295.1" y="80.9">C</text>
<text x=".7" y="132.1">B</text>
<text x="295.1" y="132.1">B</text>
<text x=".7" y="183.3">A</text>
<text x="295.1" y="183.3">A</text>
<text x="31.7" y="209.2">5</text>
<text x="90.1" y="209.2">4</text>
<text x="148.5" y="209.2">3</text>
<text x="206.8" y="209.2">2</text>
<text x="265.2" y="209.2">1</text>
</g>
</svg>
